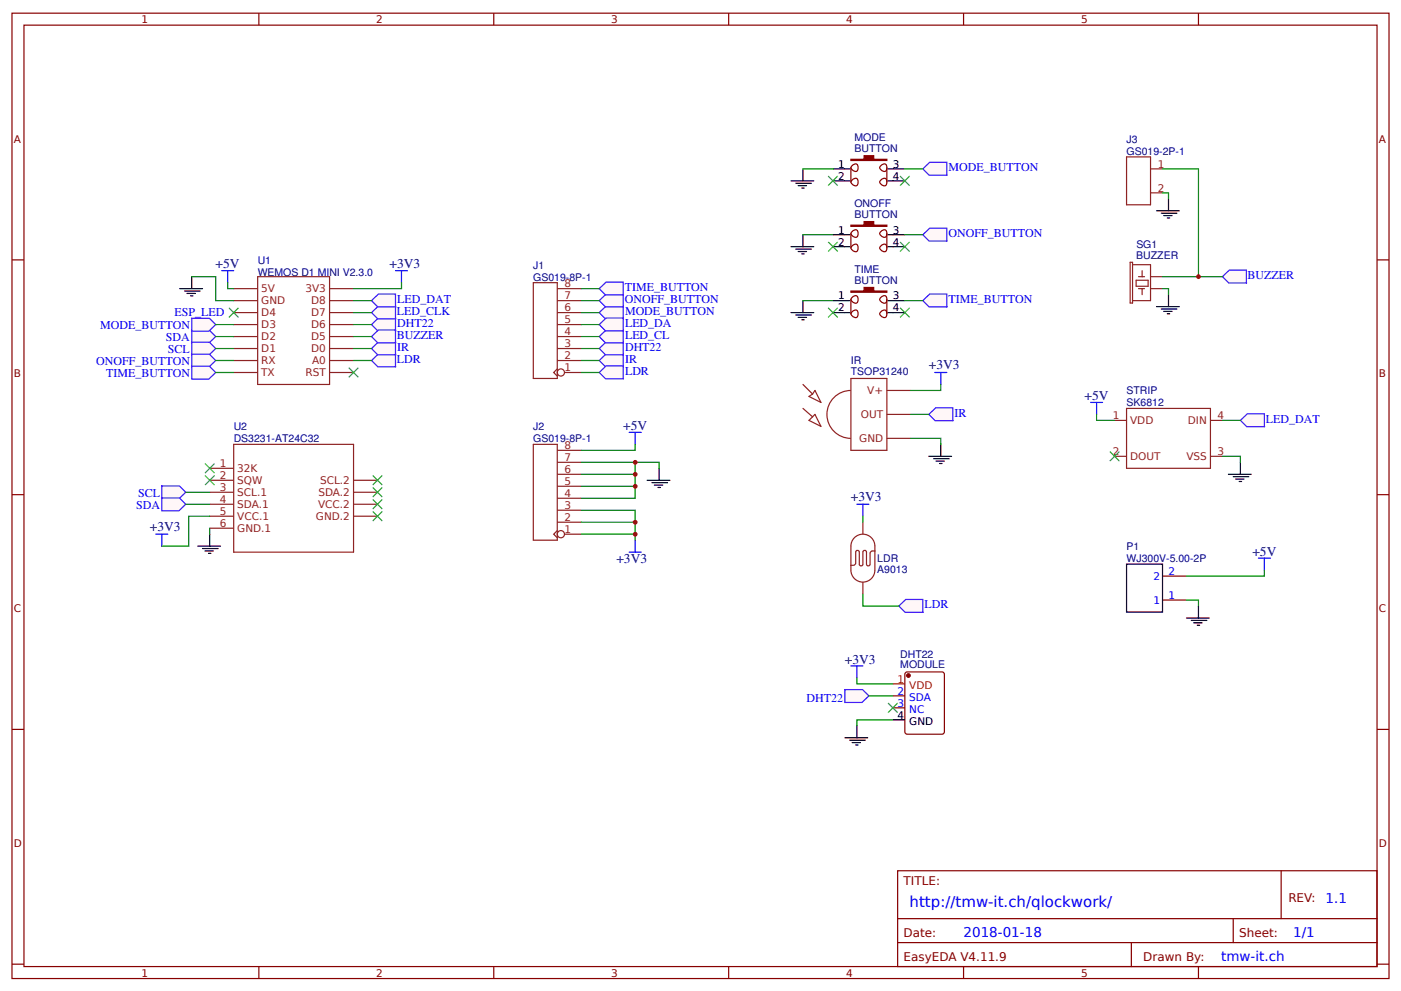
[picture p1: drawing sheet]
<svg xmlns="http://www.w3.org/2000/svg" width="312mm" height="221mm" viewBox="0 0 312 221" stroke-linecap="round" stroke-linejoin="round" font-family="sans-serif">
<g fill="none" stroke="#800" stroke-width=".27">
<path d="M2.7 2.9h306.4v215h-306.4zM5.3 5.6h301.1v209.6h-301.1zM57.6 2.9v2.7M109.9 2.9v2.7M162.2 2.9v2.7M214.4 2.9v2.7M266.7 2.9v2.7M2.7 57.9h2.6M306.4 57.9h2.7M2.7 110.1h2.6M306.4 110.1h2.7M2.7 162.4h2.6"/>
<path d="M306.4 162.4h2.7M199.8 193.9h106.6v21.3h-106.6zM285.1 193.9v10.7M2.7 214.7h2.6M57.6 215.2v2.7M109.9 215.2v2.7M162.2 215.2v2.7M199.8 204.6h106.6M199.8 209.9h106.6M214.4 215.2v2.7M251.8 209.9v5.3M266.7 215.2v2.7"/>
<path d="M274.4 204.6v5.3M306.4 214.7h2.7"/>
</g>
<g fill="none" stroke="#8d2323" stroke-width=".27">
<path d="M52 64.3h5.3M52 66.9h5.3M52 77.6h5.3M52 69.6h5.3M52 72.3h5.3M52 74.9h5.3M57.3 61.6h16v24h-16zM73.3 64.3h5.4M73.3 66.9h5.4M73.3 77.6h5.4M73.3 69.6h5.4M73.3 72.3h5.4"/>
<path d="M73.3 74.9h5.4M52 80.3h5.3M52 82.9h5.3M73.3 80.3h5.4M73.3 82.9h5.4"/>
</g>
<path d="M42.6 73.5h4l1.4 1.4-1.5 1.5h-3.8z" fill="#fff7f8" stroke="#430aff" stroke-width=".27"/>
<path d="M48 74.9h4" fill="none" stroke="#080" stroke-width=".27"/>
<path d="M42.6 76.2h4l1.4 1.4-1.5 1.5h-3.8z" fill="#fff7f8" stroke="#430aff" stroke-width=".27"/>
<path d="M48 77.6h4" fill="none" stroke="#080" stroke-width=".27"/>
<g fill="#fff7f8" stroke="#430aff" stroke-width=".27">
<path d="M35.9 108.2h4l1.4 1.4-1.5 1.5h-3.8z"/>
<path d="M35.9 110.9h4l1.4 1.4-1.5 1.4h-3.8z"/>
</g>
<path d="M40 64.3h5.1M41.1 64.8h3.4M41.6 65.3h1.9M42.4 65.9h.5M42.7 61.6v2.7M46.7 118.9v2.7M44 121.6h5.1M45.1 122.1h3.4M45.6 122.7h1.9M46.4 123.2h.5" fill="none" stroke="#000" stroke-width=".27"/>
<path d="M88 60.3h2.7M89.3 60.3v2.6M34.7 118.9h2.6M36 118.9v2.7" fill="none" stroke="#00f" stroke-width=".27"/>
<path d="M42.7 61.6h5.3v5.3h4" fill="none" stroke="#080" stroke-width=".27"/>
<g fill="none" stroke="#8d2323" stroke-width=".27">
<path d="M118.7 62.9h5.3v21.4h-5.3zM124 77.6h5.3M124 74.9h5.3M124 72.3h5.3M124 69.6h5.3M124 66.9h5.3M124 64.3h5.3M124 82.1l-.8 .8 .8 .8M124 80.3h5.3M125.6 82.9h3.7"/>
<circle cx="124.8" cy="82.9" r=".8"/>
</g>
<g fill="#fff7f8" stroke="#430aff" stroke-width=".27">
<path d="M133.3 80.3l1.6-1.5h3.8l.1 2.9h-4z"/>
<path d="M133.3 77.6l1.6-1.5h3.8l.1 2.9h-4z"/>
<path d="M133.3 69.6l1.6-1.5h3.8l.1 2.9h-4z"/>
<path d="M133.3 82.9l1.6-1.4h3.8l.1 2.8h-4z"/>
<path d="M82.7 80.3l1.5-1.5h3.8l.1 2.9h-4z"/>
</g>
<path d="M78.7 80.3h4" fill="none" stroke="#080" stroke-width=".27"/>
<g fill="#fff7f8" stroke="#430aff" stroke-width=".27">
<path d="M82.7 77.6l1.5-1.5h3.8l.1 2.9h-4z"/>
<path d="M42.6 70.9h4l1.4 1.4-1.5 1.4h-3.8z"/>
<path d="M82.7 72.3l1.5-1.5h3.8l.1 2.9h-4z"/>
</g>
<path d="M48 72.3h4M78.7 72.3h4M78.7 77.6h4M258.7 64.3h1.3v1.3M41.3 109.6h5.4M41.3 112.3h5.4M46.7 114.9h-4.7v6.7h-6" fill="none" stroke="#080" stroke-width=".27"/>
<g fill="none" stroke="#8d2323" stroke-width=".27">
<path d="M251.5 58.4h.5v9.1h-.5zM252 58.9h4v8h-4M252.8 62.4h2.7v1.3h-2.7zM253.4 64.3h1.3M253.4 61.6h1.3M254.2 60.3v1.3M254.2 64.3v1.3M256 64.3h2.7M256 61.6h2.7M52 98.9h26.7v24h-26.7zM118.7 98.9h5.3v21.4h-5.3zM46.7 114.9h5.3"/>
<path d="M46.7 112.3h5.3M46.7 109.6h5.3M46.7 106.9h5.3M46.7 104.3h5.3M46.7 117.6h5.3M78.7 114.9h5.3M78.7 112.3h5.3M78.7 109.6h5.3M78.7 106.9h5.3M124 118.1l-.8 .8 .8 .8M124 116.3h5.3M124 113.6h5.3"/>
<path d="M124 110.9h5.3M124 108.3h5.3M124 105.6h5.3M124 102.9h5.3M124 100.3h5.3M125.6 118.9h3.7"/>
<circle cx="124.8" cy="118.9" r=".8"/>
</g>
<path d="M49.3 60.3h2.7M50.7 60.3v2.6" fill="none" stroke="#00f" stroke-width=".27"/>
<g fill="#000" stroke="#3c3" stroke-width=".27">
<path d="M50.9 68.5l2.2 2.2zM50.9 70.7l2.2-2.2z"/>
<path d="M77.6 81.9l2.1 2.1zM79.7 81.9l-2.1 2.1z"/>
<path d="M45.6 103.2l2.1 2.1zM47.7 103.2l-2.1 2.1z"/>
<path d="M45.6 105.9l2.1 2.1zM45.6 108l2.1-2.1z"/>
<path d="M82.9 105.9l2.2 2.1zM85.1 105.9l-2.2 2.1z"/>
<path d="M82.9 108.5l2.2 2.2zM85.1 108.5l-2.2 2.2z"/>
<path d="M82.9 111.2l2.2 2.1zM85.1 111.2l-2.2 2.1z"/>
<path d="M82.9 113.9l2.2 2.1zM85.1 113.9l-2.2 2.1z"/>
</g>
<path d="M257.4 68.3h5M258.4 68.8h3.5M259 69.3h1.8M259.8 69.9h.5M260 65.6v2.7" fill="none" stroke="#000" stroke-width=".27"/>
<g fill="#fff7f8" stroke="#430aff" stroke-width=".27">
<path d="M82.7 69.6l1.5-1.5h3.8l.1 2.9h-4z"/>
<path d="M82.7 66.9l1.5-1.4h3.8l.1 2.8h-4z"/>
</g>
<path d="M78.7 69.6h4M78.7 66.9h4" fill="none" stroke="#080" stroke-width=".27"/>
<g fill="#fff7f8" stroke="#430aff" stroke-width=".27">
<path d="M133.3 74.9l1.6-1.4h3.8l.1 2.8h-4z"/>
<path d="M133.3 72.3l1.6-1.5h3.8l.1 2.9h-4z"/>
</g>
<g fill="none" stroke="#080" stroke-width=".27">
<path d="M258.7 37.6h8v24M258.7 42.9h1.3v1.4M50.7 62.9v1.4h1.3M89.3 62.9v1.4h-10.6M129.3 77.6h4M129.3 74.9h4M129.3 72.3h4M129.3 69.6h4M129.3 82.9h4M129.3 80.3h4M141.4 98.9v1.4h-12.1M46.7 117.6v1.3"/>
<path d="M129.3 118.9h12.1v1.4M129.3 102.9h12.1v8h-12.1"/>
</g>
<path d="M140 96.3h2.7M141.4 96.3v2.6M140 122.9h2.7M141.4 120.3v2.6" fill="none" stroke="#00f" stroke-width=".27"/>
<path d="M250.7 34.9h5.3v10.7h-5.3zM256 37.6h2.7M256 42.9h2.7" fill="none" stroke="#8d2323" stroke-width=".27"/>
<path d="M257.4 46.9h5M258.4 47.5h3.5M259 48h1.8M259.8 48.5h.5M260 44.3v2.6M185.4 66.9h3.7M185.4 69.6h3.7M197.6 66.9h3.8M197.6 69.6h3.8" fill="none" stroke="#000" stroke-width=".27"/>
<path d="M189.4 64.8h2.9v-.8h2.1v.8h3v.3h-8z" fill="#800" stroke="#800" stroke-width=".27"/>
<path d="M189.4 66.7v3.2M189.7 69.4a.71 .71 0 0 1 1.2-.1v1.1a.85 .85 0 0 1-1 .1 .85 .85 0 0 1-.5-.9zM191 66.7l-.1-.6a.85 .85 0 0 0-1-.1 .85 .85 0 0 0-.5 .9 .91 .91 0 0 0 1.5 .3l.1-.5M196.1 69.4a.71 .71 0 0 1 1.2-.1v1.1a.85 .85 0 0 1-1 .1 .85 .85 0 0 1-.5-.9zM197.4 66.7l-.1 .5a.85 .85 0 0 1-1 .1 .85 .85 0 0 1-.5-.9 .91 .91 0 0 1 1.5-.3l.1 3.8" fill="none" stroke="#800" stroke-width=".27"/>
<path d="M205.4 66.9l1.5-1.4h3.8l.1 2.8h-4z" fill="#fff7f8" stroke="#430aff" stroke-width=".27"/>
<path d="M176 69.6h5.1M177.1 70.1h3.5M177.6 70.7h1.9M178.4 71.2h.6M178.7 66.9v2.7" fill="none" stroke="#000" stroke-width=".27"/>
<path d="M178.7 66.9h6.7M201.4 66.9h4" fill="none" stroke="#080" stroke-width=".27"/>
<g fill="#000" stroke="#3c3" stroke-width=".27">
<path d="M184.3 68.5l2.1 2.2zM184.3 70.7l2.1-2.2z"/>
<path d="M200.3 68.5l2.1 2.2zM202.4 68.5l-2.1 2.2z"/>
</g>
<path d="M178.7 85.6l2.1 2.1M178.7 90.9l2.1 1.9M180 88.3l.8-.6 .6-.8 1.3 2.7zM181.4 92.3l1.3 2.6-2.7-1.3zM189.4 86.9a5.3 5.3 0 0 0-5.4 5.4 5.3 5.3 0 0 0 5.4 5.3M189.4 84.3h8v16h-8zM197.4 97.6h5.3M197.4 92.3h5.3M197.4 86.9h5.3" fill="none" stroke="#8d2323" stroke-width=".27"/>
<path d="M208 82.9h2.7M209.4 82.9v2.7" fill="none" stroke="#00f" stroke-width=".27"/>
<path d="M206.7 92.3l1.5-1.5h3.8l.1 2.9h-4z" fill="#fff7f8" stroke="#430aff" stroke-width=".27"/>
<path d="M209.4 98.9v2.7M206.7 101.6h5.1M207.8 102.1h3.4M208.3 102.7h1.9M209.1 103.2h.5" fill="none" stroke="#000" stroke-width=".27"/>
<path d="M202.7 97.6h6.7v1.3M202.7 92.3h4M209.4 85.6v1.3h-6.7" fill="none" stroke="#080" stroke-width=".27"/>
<path d="M190.4 119.5a2.67 2.67 0 0 1 2.8-.3 2.67 2.67 0 0 1 1.5 2.4v5.3a2.67 2.67 0 0 1-2.7 2.7 2.67 2.67 0 0 1-2.6-2.7v-5.3a2.66 2.66 0 0 1 1-2.1zM192 116.3v2.6M192 129.6v2.7M194.7 122.7h-.5l-.5 .2-.1 2.7-.3 .4-.4-.1-.1-.3-.1-2.9-.4-.1-.2 .1-.1 2.9-.1 .3-.4 .1-.3-.4v-2.7l-.1-.2-.4-.1-.3 .3v2.7l-.5 .3h-.5" fill="none" stroke="#8d2323" stroke-width=".27"/>
<path d="M190.7 112.3h2.7M192 112.3v2.6" fill="none" stroke="#00f" stroke-width=".27"/>
<path d="M200 134.9l1.6-1.4h3.8v2.9h-4z" fill="#fff7f8" stroke="#430aff" stroke-width=".27"/>
<path d="M192 114.9v1.4M192 132.3v2.6h8" fill="none" stroke="#080" stroke-width=".27"/>
<path d="M198.7 155h2.7M198.7 157.6h2.7M201.4 149.9l.5-.3h7.7l.5 .3 .1 13.1-.3 .4-8 .1-.5-.3z" fill="none" stroke="#800" stroke-width=".27"/>
<circle cx="202.2" cy="150.4" r=".4" fill="#800" stroke="#800" stroke-width=".27"/>
<path d="M198.7 152.3h2.7" fill="none" stroke="#f00" stroke-width=".27"/>
<path d="M188 164.3h5.1M189.1 164.8h3.5M189.6 165.4h1.9M190.4 165.9h.6M190.7 161.6v2.7M198.7 160.3h2.7" fill="none" stroke="#000" stroke-width=".27"/>
<path d="M197.6 156.6l2.2 2.1zM197.6 158.7l2.2-2.1z" fill="#000" stroke="#3c3" stroke-width=".27"/>
<path d="M188 153.6h4l1.4 1.4-1.6 1.4h-3.8z" fill="#fff7f8" stroke="#430aff" stroke-width=".27"/>
<path d="M189.4 148.3h2.6M190.7 148.3v2.7" fill="none" stroke="#00f" stroke-width=".27"/>
<path d="M190.7 151v1.3h8M193.4 155h5.3M198.7 160.3h-8v1.3" fill="none" stroke="#080" stroke-width=".27"/>
<g fill="#fff7f8" stroke="#430aff" stroke-width=".27">
<path d="M82.7 74.9l1.5-1.4h3.8l.1 2.8h-4z"/>
<path d="M272 61.6l1.6-1.5h3.8v2.9h-4z"/>
</g>
<path d="M78.7 74.9h4M258.7 61.6h13.3" fill="none" stroke="#080" stroke-width=".27"/>
<circle cx="266.7" cy="61.6" r=".53" fill="#c00"/>
<path d="M248 93.6h2.7M250.7 90.9h18.7v13.4h-18.7zM269.4 93.6h2.6M248 101.6h2.7M269.4 101.6h2.6" fill="none" stroke="#8d2323" stroke-width=".27"/>
<path d="M242.7 89.6h2.7M244 89.6v2.7" fill="none" stroke="#00f" stroke-width=".27"/>
<path d="M276 93.6l1.6-1.5h3.8v2.9h-4z" fill="#fff7f8" stroke="#430aff" stroke-width=".27"/>
<g fill="none" stroke="#000" stroke-width=".27">
<path d="M185.4 52.3h3.7M185.4 54.9h3.7M197.6 52.3h3.8M197.6 54.9h3.8M273.4 105.6h5M274.4 106.1h3.5M275 106.7h1.8M275.8 107.2h.5M276 102.9v2.7M250.7 125.6h8v10.7h-8zM264 137.6h5.1M265.1 138.2h3.5"/>
<path d="M265.6 138.7h1.9M266.4 139.2h.6M266.7 134.9v2.7"/>
</g>
<path d="M244 92.3v1.3h4M272 93.6h4M272 101.6h4v1.3M264 133.6h2.7v1.3M281.4 126.9v1.4h-17.4" fill="none" stroke="#080" stroke-width=".27"/>
<path d="M247 100.5l2.1 2.2zM247 102.7l2.1-2.2z" fill="#000" stroke="#3c3" stroke-width=".27"/>
<path d="M189.4 52v3.2M189.7 51.5a.71 .71 0 0 1 1.2 0v1.1a.85 .85 0 0 1-1 .1 .85 .85 0 0 1-.5-.9zM189.7 54.7a.71 .71 0 0 1 1.2 0v1.1a.85 .85 0 0 1-1 .1 .85 .85 0 0 1-.5-.9zM196.1 51.5a.71 .71 0 0 1 1.2 0v1.1a.85 .85 0 0 1-1 .1 .85 .85 0 0 1-.5-.9zM196.1 54.7a.71 .71 0 0 1 1.2 0v1.1a.85 .85 0 0 1-1 .1 .85 .85 0 0 1-.5-.9zM197.4 52v3.2M258.7 133.6h5.3M258.7 128.3h5.3" fill="none" stroke="#800" stroke-width=".27"/>
<path d="M280 124.3h2.7M281.4 124.3v2.6" fill="none" stroke="#00f" stroke-width=".27"/>
<path d="M189.4 50.1h2.9v-.8h2.1v.8h3v.3h-8z" fill="#800" stroke="#800" stroke-width=".27"/>
<path d="M205.4 52.3l1.5-1.5h3.8l.1 2.9h-4z" fill="#fff7f8" stroke="#430aff" stroke-width=".27"/>
<path d="M185.4 37.6h3.7M197.6 37.6h3.8M176 54.9h5.1M177.1 55.5h3.5M177.6 56h1.9M178.4 56.5h.6M178.7 52.3v2.6M185.4 40.3h3.7M197.6 40.3h3.8" fill="none" stroke="#000" stroke-width=".27"/>
<path d="M178.7 52.3h6.7M201.4 52.3h4" fill="none" stroke="#080" stroke-width=".27"/>
<g fill="#000" stroke="#3c3" stroke-width=".27">
<path d="M184.3 53.9l2.1 2.1zM186.4 53.9l-2.1 2.1z"/>
<path d="M200.3 53.9l2.1 2.1zM202.4 53.9l-2.1 2.1z"/>
</g>
<path d="M189.4 35.5h2.9v-.8h2.1v.8h3v.2h-8z" fill="#800" stroke="#800" stroke-width=".27"/>
<path d="M189.4 37.3v3.2M189.7 36.8a.71 .71 0 0 1 1.2 0v1.1a.85 .85 0 0 1-1 .1 .85 .85 0 0 1-.5-.9zM196.1 36.8a.71 .71 0 0 1 1.2 0v1.1a.85 .85 0 0 1-1 .1 .85 .85 0 0 1-.5-.9zM197.4 37.3v3.2M189.7 40a.71 .71 0 0 1 1.2 0v1.1a.85 .85 0 0 1-1 .1 .85 .85 0 0 1-.5-.9zM196.1 40a.71 .71 0 0 1 1.2 0v1.1a.85 .85 0 0 1-1 .1 .85 .85 0 0 1-.5-.9z" fill="none" stroke="#800" stroke-width=".27"/>
<path d="M205.4 37.6l1.5-1.5h3.8l.1 2.9h-4z" fill="#fff7f8" stroke="#430aff" stroke-width=".27"/>
<path d="M178.7 37.6v2.7M176 40.3h5.1M177.1 40.8h3.5M177.6 41.3h1.9M178.4 41.9h.6" fill="none" stroke="#000" stroke-width=".27"/>
<path d="M178.7 37.6h6.7M201.4 37.6h4" fill="none" stroke="#080" stroke-width=".27"/>
<g fill="#000" stroke="#3c3" stroke-width=".27">
<path d="M184.3 39.2l2.1 2.1zM184.3 41.3l2.1-2.1z"/>
<path d="M200.3 39.2l2.1 2.1zM200.3 41.3l2.1-2.1z"/>
</g>
<g fill="#fff7f8" stroke="#430aff" stroke-width=".27">
<path d="M42.6 78.9h4l1.4 1.4-1.5 1.4h-3.8z"/>
<path d="M42.6 81.5h4l1.4 1.4-1.5 1.5h-3.8z"/>
</g>
<path d="M48 80.3h4M48 82.9h4M129.3 105.6h12.1" fill="none" stroke="#080" stroke-width=".27"/>
<path d="M144 106.9h5.1M145.1 107.5h3.5M145.6 108h1.9M146.4 108.5h.6M146.7 104.3v2.6" fill="none" stroke="#000" stroke-width=".27"/>
<circle cx="141.4" cy="105.6" r=".53" fill="#c00"/>
<path d="M129.3 108.3h12.1" fill="none" stroke="#080" stroke-width=".27"/>
<circle cx="141.4" cy="108.3" r=".53" fill="#c00"/>
<path d="M141.4 102.9h5.3v1.4" fill="none" stroke="#080" stroke-width=".27"/>
<circle cx="141.4" cy="102.9" r=".53" fill="#c00"/>
<g fill="#fff7f8" stroke="#430aff" stroke-width=".27">
<path d="M133.3 66.9l1.6-1.4h3.8l.1 2.8h-4z"/>
<path d="M133.3 64.3l1.6-1.5h3.8l.1 2.9h-4z"/>
</g>
<path d="M129.3 66.9h4M129.3 64.3h4M129.3 113.6h12.1v5.3" fill="none" stroke="#080" stroke-width=".27"/>
<circle cx="141.4" cy="118.9" r=".53" fill="#c00"/>
<path d="M129.3 116.3h12.1" fill="none" stroke="#080" stroke-width=".27"/>
<circle cx="141.4" cy="116.3" r=".53" fill="#c00"/>
<text font-size="3.3" fill="#00f" x="202.4" y="201.9">http://tmw-it.ch/qlockwork/</text>
<g font-size="3" fill="#000080">
<text x="48" y="59.7">+5V</text>
<text x="86.7" y="59.7">+3V3</text>
<text x="206.7" y="82.1">+3V3</text>
<text x="241.4" y="89.1">+5V</text>
<text x="138.7" y="95.7">+5V</text>
<text x="189.4" y="111.5">+3V3</text>
<text x="33.3" y="118.1">+3V3</text>
<text x="137.2" y="125.3">+3V3</text>
<text x="278.7" y="123.7">+5V</text>
<text x="188" y="147.8">+3V3</text>
</g>
<g font-size="3" fill="#00f">
<text x="295" y="201.1">1.1</text>
<text x="214.4" y="208.6">2018-01-18</text>
<text x="287.8" y="208.6">1/1</text>
<text x="271.8" y="213.9">tmw-it.ch</text>
</g>
<g font-size="2.7" fill="#00f">
<text x="211.1" y="38.1">MODE_BUTTON</text>
<text x="211.1" y="52.8">ONOFF_BUTTON</text>
<text x="139" y="64.8">TIME_BUTTON</text>
<text x="277.6" y="62.1">BUZZER</text>
<text x="38.8" y="70.3">ESP_LED</text>
<text x="88.3" y="70.1">LED_CLK</text>
<text x="88.4" y="67.5">LED_DAT</text>
<text x="139" y="67.5">ONOFF_BUTTON</text>
<text x="139.1" y="70.1">MODE_BUTTON</text>
<text x="211.1" y="67.5">TIME_BUTTON</text>
<text x="22.3" y="73.3">MODE_BUTTON</text>
<text x="36.9" y="76">SDA</text>
<text x="88.3" y="75.5">BUZZER</text>
<text x="88.4" y="72.8">DHT22</text>
<text x="139.1" y="75.5">LED_CL</text>
<text x="139.1" y="72.8">LED_DA</text>
<text x="21.4" y="81.3">ONOFF_BUTTON</text>
<text x="37.3" y="78.7">SCL</text>
<text x="88.3" y="80.8">LDR</text>
<text x="88.3" y="78.1">IR</text>
<text x="139.1" y="80.8">IR</text>
<text x="139.1" y="78.1">DHT22</text>
<text x="139.1" y="83.5">LDR</text>
<text x="23.7" y="84">TIME_BUTTON</text>
<text x="212.4" y="92.8">IR</text>
<text x="281.7" y="94.1">LED_DAT</text>
<text x="30.3" y="113.3">SDA</text>
<text x="30.7" y="110.7">SCL</text>
<text x="205.7" y="135.5">LDR</text>
<text x="179.5" y="156.3">DHT22</text>
</g>
<g font-size="2.7" fill="#800">
<text x="201.1" y="197.1">TITLE:</text>
<text x="286.7" y="200.8">REV:</text>
<text x="201.1" y="208.6">Date:</text>
<text x="275.8" y="208.6">Sheet:</text>
<text x="201.1" y="213.9">EasyEDA V4.11.9</text>
<text x="254.4" y="213.9">Drawn By:</text>
</g>
<g font-size="2.3" fill="#800">
<text x="31.5" y="5.2">1</text>
<text x="83.7" y="5.2">2</text>
<text x="136" y="5.2">3</text>
<text x="188.3" y="5.2">4</text>
<text x="240.6" y="5.2">5</text>
<text x="3.1" y="31.7">A</text>
<text x="306.8" y="31.7">A</text>
<text x="3.1" y="84">B</text>
<text x="306.8" y="84">B</text>
<text x="3.1" y="136.3">C</text>
<text x="306.8" y="136.3">C</text>
<text x="3.1" y="188.6">D</text>
<text x="306.8" y="188.6">D</text>
<text x="31.5" y="217.5">1</text>
<text x="83.7" y="217.5">2</text>
<text x="136" y="217.5">3</text>
<text x="188.3" y="217.5">4</text>
<text x="240.6" y="217.5">5</text>
</g>
<g font-size="2.3" fill="#000080">
<text x="190.2" y="33.9">BUTTON</text>
<text x="190.2" y="31.5">MODE</text>
<text x="250.7" y="34.5">GS019-2P-1</text>
<text x="250.7" y="31.8">J3</text>
<text x="190.2" y="46.1">ONOFF</text>
<text x="190.2" y="48.5">BUTTON</text>
<text x="57.3" y="58.8">U1</text>
<text x="118.7" y="59.9">J1</text>
<text x="252.9" y="57.6">BUZZER</text>
<text x="252.9" y="55.2">SG1</text>
<text x="57.3" y="61.4">WEMOS D1 MINI V2.3.0</text>
<text x="118.7" y="62.5">GS019-8P-1</text>
<text x="190.2" y="63.2">BUTTON</text>
<text x="190.2" y="60.8">TIME</text>
<text x="189.3" y="83.5">TSOP31240</text>
<text x="189.3" y="81.1">IR</text>
<text x="250.7" y="87.8">STRIP</text>
<text x="52" y="95.9">U2</text>
<text x="118.7" y="95.9">J2</text>
<text x="250.7" y="90.5">SK6812</text>
<text x="52" y="98.5">DS3231-AT24C32</text>
<text x="118.7" y="98.5">GS019-8P-1</text>
<text x="195.2" y="125.1">LDR</text>
<text x="250.7" y="125.2">WJ300V-5.00-2P</text>
<text x="250.7" y="122.5">P1</text>
<text x="195.2" y="127.5">A9013</text>
<text x="200.3" y="148.8">MODULE</text>
<text x="200.3" y="146.4">DHT22</text>
</g>
<g font-size="2.3">
<text x="186.5" y="37.3">1</text>
<text x="186.5" y="40">2</text>
<text x="198.7" y="37.3">3</text>
<text x="198.7" y="40">4</text>
<text x="186.5" y="52">1</text>
<text x="198.7" y="52">3</text>
<text x="186.5" y="54.7">2</text>
<text x="198.7" y="54.7">4</text>
<text x="186.5" y="66.7">1</text>
<text x="186.5" y="69.3">2</text>
<text x="198.7" y="66.7">3</text>
<text x="198.7" y="69.3">4</text>
<text x="199.7" y="160">4</text>
<text x="202.3" y="161.4">GND</text>
</g>
<g font-size="2.3" fill="#8d2323">
<text x="257.6" y="37.3">1</text>
<text x="257.6" y="42.7">2</text>
<text x="58.1" y="65.1">5V</text>
<text x="68" y="65.1">3V3</text>
<text x="125.6" y="64">8</text>
<text x="58.1" y="67.7">GND</text>
<text x="58.1" y="70.4">D4</text>
<text x="69.3" y="67.7">D8</text>
<text x="69.3" y="70.4">D7</text>
<text x="125.6" y="69.3">6</text>
<text x="125.6" y="66.7">7</text>
<text x="58.1" y="73.1">D3</text>
<text x="58.1" y="75.7">D2</text>
<text x="69.3" y="73.1">D6</text>
<text x="69.3" y="75.7">D5</text>
<text x="125.6" y="77.3">3</text>
<text x="125.6" y="74.7">4</text>
<text x="125.6" y="72">5</text>
<text x="58.1" y="78.4">D1</text>
<text x="58.1" y="81.1">RX</text>
<text x="58.1" y="83.7">TX</text>
<text x="68" y="83.7">RST</text>
<text x="69.3" y="78.4">D0</text>
<text x="69.5" y="81.1">A0</text>
<text x="125.6" y="80">2</text>
<text x="125.6" y="82.7">1</text>
<text x="193" y="87.7">V+</text>
<text x="191.6" y="93.1">OUT</text>
<text x="247.6" y="93.3">1</text>
<text x="251.5" y="94.4">VDD</text>
<text x="264.3" y="94.4">DIN</text>
<text x="271" y="93.3">4</text>
<text x="125.6" y="100">8</text>
<text x="191.2" y="98.4">GND</text>
<text x="247.6" y="101.3">2</text>
<text x="271" y="101.3">3</text>
<text x="48.9" y="106.7">2</text>
<text x="48.9" y="104">1</text>
<text x="52.8" y="107.7">SQW</text>
<text x="52.8" y="105.1">32K</text>
<text x="71.2" y="107.7">SCL.2</text>
<text x="125.6" y="105.3">6</text>
<text x="125.6" y="102.7">7</text>
<text x="251.5" y="102.4">DOUT</text>
<text x="264" y="102.4">VSS</text>
<text x="48.9" y="112">4</text>
<text x="48.9" y="109.3">3</text>
<text x="52.8" y="113.1">SDA.1</text>
<text x="52.8" y="110.4">SCL.1</text>
<text x="70.8" y="113.1">VCC.2</text>
<text x="70.9" y="110.4">SDA.2</text>
<text x="125.6" y="113.3">3</text>
<text x="125.6" y="110.7">4</text>
<text x="125.6" y="108">5</text>
<text x="48.9" y="114.7">5</text>
<text x="48.9" y="117.3">6</text>
<text x="52.8" y="115.7">VCC.1</text>
<text x="52.8" y="118.4">GND.1</text>
<text x="70.3" y="115.7">GND.2</text>
<text x="125.6" y="116">2</text>
<text x="125.6" y="118.7">1</text>
</g>
<g font-size="2.3" fill="#00f">
<text x="256.7" y="129.1">2</text>
<text x="260" y="128">2</text>
<text x="256.7" y="134.4">1</text>
<text x="260" y="133.3">1</text>
<text x="199.7" y="154.7">2</text>
<text x="199.7" y="157.4">3</text>
<text x="202.3" y="156">SDA</text>
<text x="202.3" y="158.7">NC</text>
</g>
<g font-size="2.3" fill="#f00">
<text x="199.7" y="152">1</text>
<text x="202.3" y="153.4">VDD</text>
</g>
</svg>
